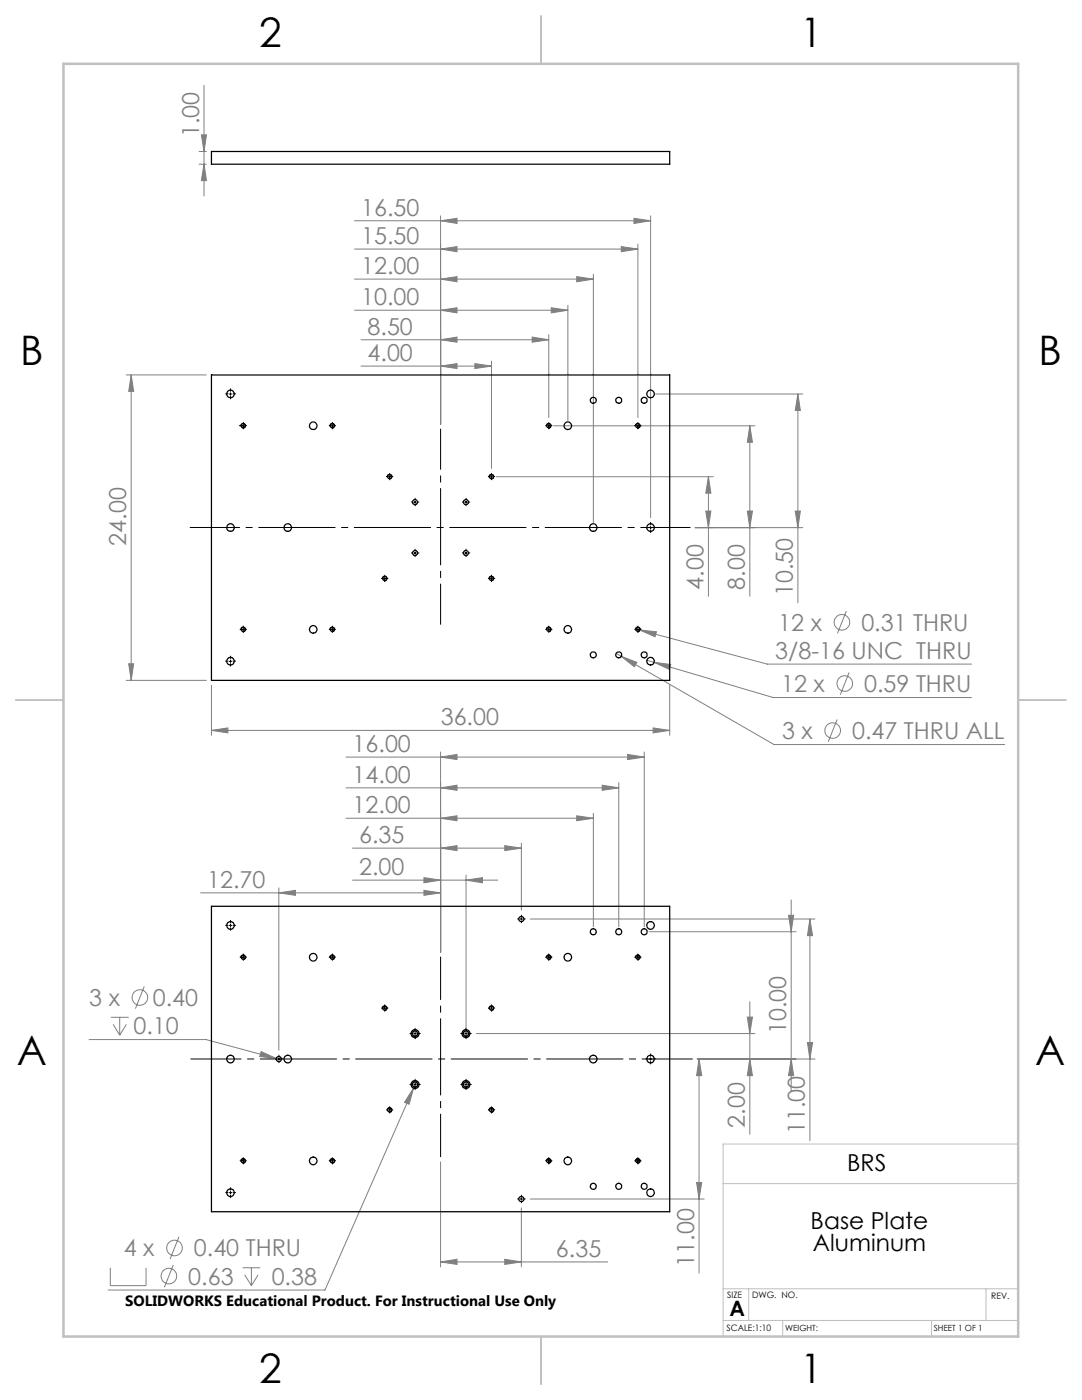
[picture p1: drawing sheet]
<svg xmlns="http://www.w3.org/2000/svg" width="216mm" height="279mm" viewBox="0 0 216 279" stroke-linecap="round" stroke-linejoin="round" font-family="sans-serif">
<g fill="none" stroke="#808080" stroke-width=".2">
<path d="M40.7 17v22.1M39.7 30.2h1.5M39.7 32.8h1.5M40.2 26.9h1l-.5 3.3zM40.7 32.8l.5 3.3h-1zM70.7 49.7h56.6M70.7 55.7h47.7M70.7 44.1h59.1M87.9 55.7l3.3-.5v1zM87.9 44.1l3.3-.5v1zM87.9 49.7l3.3-.5v1zM87.9 43.1v41.6"/>
<path d="M115.1 55.2l3.3 .5-3.3 .5zM118.4 54.7v49.6M124 49.2l3.3 .5-3.3 .5zM126.5 43.6l3.3 .5-3.3 .5zM127.3 48.7v34.6M129.8 43.1v60.2M25.2 74.8h16M26.2 74.8l.5 3.3h-1zM26.2 74.8v61M70.7 61.9h42.6M72 73.1h26.1M72 67.8h37.5"/>
<path d="M87.9 73.1l3.3-.5v1zM87.9 67.8l3.3-.5v1zM87.9 61.9l3.3-.5v1zM94.8 72.6l3.3 .5-3.3 .5zM98.1 72.1v21.4M106.2 67.3l3.3 .5-3.3 .5zM109.5 66.8v16.5M110 61.4l3.3 .5-3.3 .5zM113.3 60.9v23.1M130.8 78.6h29.4M159.2 78.6l.5 3.3h-1zM159.2 78.6v41.7"/>
<path d="M99.1 95.1h43.2M110.5 85h40.1M141.4 95.1l.5 3.3h-1.1zM141.4 95.1v23.9M149.6 85l.5 3.3h-1zM149.6 85v34M138.7 105.3h21.5M140.8 102h1.1l-.5 3.3zM149.1 102h1l-.5 3.3zM158.7 102h1l-.5 3.3zM25.2 135.8h16M25.7 132.5h1l-.5 3.3z"/>
<path d="M42.2 136.8v10M122.9 130.4l1.1 .6M124 131l3.1 1.2-.5 .9zM124 131l30.4 17.6h46.1M126.9 125.5l.7 .2M127.6 125.7l3.4 .4-.3 1zM127.6 125.7l25.5 6.8h40.8M129.1 131.8l1.4 .4M130.5 132.2l3.3 .4-.2 1zM130.5 132.2l23.8 7h39.5M133.6 136.8v10M168.9 122l-1.8 4.4"/>
<path d="M169.4 134.2l-1.7 4.4M42.2 145.8l3.3-.5v1zM42.2 145.8h91.4M69 157.2h54.5M69 151.1h59.6M87.9 157.2l3.3-.5v1zM87.9 151.1l3.3-.5v1zM87.9 150.1v39.9M120.2 156.7l3.3 .5-3.3 .5zM123.5 156.2v28.8M125.2 150.6l3.4 .5-3.4 .5zM128.6 150.1v34.9"/>
<path d="M130.3 145.3l3.3 .5-3.3 .5zM167 143.6l-1.7 4.4M40 178.2h47.9M55.6 178.2l3.3-.5v1zM55.6 177.2v32.4M69 163.3h49.4M70.3 169.3h33.7M70.3 175.6h29M84.6 177.7l3.3 .5-3.3 .5zM84.6 175.2l3.3 .4-3.3 .6zM87.9 169.3l3.3-.5v1zM87.9 163.3l3.3-.5v1z"/>
<path d="M93 175.6l3.3-.4v1zM93 174.7v30.6M100.7 168.8l3.3 .5-3.3 .5zM104 168.3v13.3M115.1 162.8l3.3 .5-3.3 .5zM118.4 162.3v22.7M157.9 179.6v38.1M28.8 196.9l-1.8 4.4M105.8 183.4h56.8M129.5 185.9h29.4M149.6 199.9v26.5M157.3 182.7h1.1l-.5 3.2z"/>
<path d="M161.6 183.4l.5 3.3h-1zM161.6 183.4v44.2M17.8 207.5h23.3l14 3.7M22.1 203h3.6M22.6 204.4l1.3 2.2M23.9 203v3.6M25.2 204.4l-1.3 2.2M52.1 209.9l3 1.3-3.3-.3zM55.1 211.2l1 .3M82.5 217.2l-.9 3.2-.9-.4zM83.1 215.7l-18.3 41.8h-43.2M95 206.3h55.6"/>
<path d="M139.1 211.3h23.5M139.5 211.3l.5 3.4h-1zM139.5 211.3v42.8M149.1 203h1l-.5 3.3zM149.6 211.3l.5 3.4h-1zM157.9 211.3l.5 3.4h-1.1zM161.1 208.1h1l-.5 3.2zM87.9 231.9v20.9M105.8 239.3h34.7M139 236h1l-.5 3.3zM22 253v3.6h7.1v-3.6M34.6 252.4l-1.8 4.5"/>
<path d="M35.7 246.8l-1.8 4.5M48.4 253h3.5M48.8 254.4l1.4 2.2M50.2 253v3.6M51.5 254.4l-1.3 2.2M87.9 251.8l3.3-.5v1zM87.9 251.8h33.3M100.7 251.3l3.3 .5-3.3 .5zM104 241.1v11.7"/>
<circle cx="168" cy="124.2" r="1.56"/>
<circle cx="168.6" cy="136.4" r="1.55"/>
<circle cx="166.2" cy="145.8" r="1.55"/>
<circle cx="27.9" cy="199.1" r="1.56"/>
<circle cx="33.7" cy="254.7" r="1.55"/>
<circle cx="34.8" cy="249.1" r="1.55"/>
</g>
<g fill="none" stroke="#000" stroke-width=".2">
<path d="M45.8 78.6h.4M46 78.4v.5M48.1 85.1a.48 .48 0 0 1 .4-.6 .48 .48 0 0 1 .5 .6 .48 .48 0 0 1-.6 .3M48.3 85h.5M48.5 84.7v.5M65.9 85.1a.48 .48 0 0 1 .4-.6 .48 .48 0 0 1 .5 .6 .48 .48 0 0 1-.6 .3M66.1 85h.5M66.3 84.7v.5M77.3 95.3a.48 .48 0 0 1 .4-.6 .48 .48 0 0 1 .5 .5 .48 .48 0 0 1-.6 .4M77.5 95.1h.5M77.8 94.9v.5M82.8 100v.5"/>
<path d="M93 100v.5M97.6 95.3a.48 .48 0 0 1 .5-.6 .48 .48 0 0 1 .5 .5 .48 .48 0 0 1-.7 .4M97.8 95.1h.5M98.1 94.9v.5M109 85.1a.48 .48 0 0 1 .5-.6 .48 .48 0 0 1 .5 .6 .48 .48 0 0 1-.6 .3M109.3 85h.4M109.5 84.7v.5M126.8 85.1a.48 .48 0 0 1 .5-.6 .48 .48 0 0 1 .5 .6 .48 .48 0 0 1-.7 .3M127 85h.5M127.3 84.7v.5M76.3 115.6a.48 .48 0 0 1 .5-.6 .48 .48 0 0 1 .4 .5 .48 .48 0 0 1-.6 .4M76.5 115.5h.5"/>
<path d="M76.8 115.2v.5M82.6 100.2h.5M82.6 110.4h.5M82.8 110.1v.5M92.7 100.2h.5M92.7 110.4h.5M93 110.1v.5M97.6 115.6a.48 .48 0 0 1 .5-.6 .48 .48 0 0 1 .5 .5 .48 .48 0 0 1-.7 .4M97.8 115.5h.5M98.1 115.2v.5M129.6 105.3h.5M129.8 105.1v.5"/>
<path d="M45.8 132h.4M46 131.7v.5M48.1 125.7a.48 .48 0 0 1 .4-.5 .48 .48 0 0 1 .5 .5 .48 .48 0 0 1-.6 .4M48.3 125.6h.5M48.5 125.4v.5M65.9 125.7a.48 .48 0 0 1 .4-.5 .48 .48 0 0 1 .5 .5 .48 .48 0 0 1-.6 .4M66.1 125.6h.5M66.3 125.4v.5M109 125.7a.48 .48 0 0 1 .5-.5 .48 .48 0 0 1 .5 .5 .48 .48 0 0 1-.6 .4M109.3 125.6h.4M109.5 125.4v.5M126.8 125.7a.48 .48 0 0 1 .5-.5 .48 .48 0 0 1 .5 .5 .48 .48 0 0 1-.7 .4"/>
<path d="M127 125.6h.5M127.3 125.4v.5M45.8 184.7h.4M46 184.4v.5M48.1 191.2a.47 .47 0 0 1 .4-.6 .47 .47 0 0 1 .5 .5 .47 .47 0 0 1-.6 .4M48.3 191h.5M48.5 190.8v.5M65.9 191.2a.47 .47 0 0 1 .4-.6 .47 .47 0 0 1 .5 .5 .47 .47 0 0 1-.6 .4M66.1 191h.5M66.3 190.8v.5M103.8 183.4h.5M104 183.2v.5"/>
<path d="M109 191.2a.47 .47 0 0 1 .4-.6 .47 .47 0 0 1 .6 .5 .47 .47 0 0 1-.6 .4M109.3 191h.4M109.5 190.8v.5M126.8 191.2a.47 .47 0 0 1 .4-.6 .47 .47 0 0 1 .5 .5 .47 .47 0 0 1-.6 .4M127 191h.5M127.3 190.8v.5M55.4 211.3h.5M55.6 211.1v.5M76.3 201.3a.47 .47 0 0 1 .4-.6 .47 .47 0 0 1 .5 .5 .47 .47 0 0 1-.6 .4M76.5 201.2h.5M76.8 200.9v.5M82.6 216.4h.5"/>
<path d="M82.6 206.3h.5M82.8 206v.5M82.8 216.2v.5M92.7 216.4h.5M92.7 206.3h.5M93 206v.5M93 216.2v.5M97.6 201.3a.47 .47 0 0 1 .4-.6 .47 .47 0 0 1 .5 .5 .47 .47 0 0 1-.6 .4M97.8 201.2h.5M98.1 200.9v.5M129.6 211.3h.5M129.8 211.1v.5"/>
<path d="M45.8 238h.4M46 237.8v.5M48.1 231.8a.47 .47 0 0 1 .4-.6 .47 .47 0 0 1 .5 .5 .47 .47 0 0 1-.6 .4M48.3 231.7h.5M48.5 231.4v.5M65.9 231.8a.47 .47 0 0 1 .4-.6 .47 .47 0 0 1 .5 .5 .47 .47 0 0 1-.6 .4M66.1 231.7h.5M66.3 231.4v.5M77.3 221.7a.47 .47 0 0 1 .4-.6 .47 .47 0 0 1 .5 .5 .47 .47 0 0 1-.6 .4M77.5 221.5h.5M77.8 221.3v.5M97.6 221.7a.47 .47 0 0 1 .4-.6 .47 .47 0 0 1 .5 .5 .47 .47 0 0 1-.6 .4"/>
<path d="M97.8 221.5h.5M98.1 221.3v.5M103.8 239.3h.5M104 239v.5M109 231.8a.47 .47 0 0 1 .4-.6 .47 .47 0 0 1 .6 .5 .47 .47 0 0 1-.6 .4M109.3 231.7h.4M109.5 231.4v.5M126.8 231.8a.47 .47 0 0 1 .4-.6 .47 .47 0 0 1 .5 .5 .47 .47 0 0 1-.6 .4M127 231.7h.5M127.3 231.4v.5"/>
</g>
<path d="M87.9 124.6v-39" fill="none" stroke="#000" stroke-width=".2" stroke-dasharray="15.2 1.3 1.3 1.3" stroke-dashoffset="7.2"/>
<path d="M37.9 105.3h99.8" fill="none" stroke="#000" stroke-width=".2" stroke-dasharray="15.2 1.3 1.3 1.3" stroke-dashoffset="5.4"/>
<path d="M138.2 211.3h-100.1" fill="none" stroke="#000" stroke-width=".2" stroke-dasharray="15.2 1.3 1.3 1.3" stroke-dashoffset="5.2"/>
<path d="M87.9 191v39.9" fill="none" stroke="#000" stroke-width=".2" stroke-dasharray="15.2 1.3 1.3 1.3" stroke-dashoffset="6.7"/>
<path d="M144.3 236.2h58.9M203.2 228.3h-58.9v38.4M144.3 257.2h58.9M149.4 257.2v6.3M196.7 257.2v6.3M144.3 263.5h58.9M156.2 263.5v3.2M185.9 263.5v3.2" fill="none" stroke="#c0c0c0" stroke-width=".2"/>
<path d="M108 3.2v9.5M3.1 139.7h9.6M203.2 139.7h9.5M108 266.7v9.6" fill="none" stroke="#c0c0c0" stroke-width=".25"/>
<path d="M12.7 12.7h190.5v254h-190.5z" fill="none" stroke="#c0c0c0" stroke-width=".5"/>
<g fill="none" stroke="#000" stroke-width=".2" stroke-dasharray="15.2 1.3 1.3 1.3">
<path d="M45.5 78.6h-.5M46 78.1v-.5M46 79.1v.5M46.5 78.6h.5M48 85h-.3M48.5 84.5v-.2M48.5 85.5v.1M49 85h.2M65.8 85h-.1M66.3 84.5v-.2M66.3 85.5v.1M66.8 85h.2"/>
<path d="M77.3 95.1h-.2M77.8 94.6v-.1M77.8 95.6v.2M78.3 95.1h.1M82.8 99.7v-.3M93 99.7v-.3M97.6 95.1h-.2M98.1 94.6v-.1M98.1 95.6v.2M98.6 95.1h.1M109 85h-.1M109.5 84.5v-.2"/>
<path d="M109.5 85.5v.1M110 85h.2M126.8 85h-.2M127.3 84.5v-.2M127.3 85.5v.1M127.8 85h.1M76.3 115.4h-.2M76.8 114.9v-.1M76.8 115.9v.2M77.3 115.4h.1M82.3 100.2h-.2M82.3 110.4h-.2"/>
<path d="M82.8 100.7v.2M82.8 109.9v-.3M82.8 110.9v.2M83.3 100.2h.3M83.3 110.4h.3M92.5 100.2h-.3M92.5 110.4h-.3M93 100.7v.2M93 109.9v-.3M93 110.9v.2M93.5 100.2h.3M93.5 110.4h.3"/>
<path d="M97.6 115.4h-.2M98.1 114.9v-.1M98.1 115.9v.2M98.6 115.4h.1M129.3 105.3h-.5M129.8 104.8v-.5M129.8 105.8v.5M130.3 105.3h.5M45.5 131.9h-.5M46 131.4v-.5M46 132.4v.5M46.5 131.9h.5"/>
<path d="M48 125.6h-.1M48.5 125.1v-.2M48.5 126.1v.1M49 125.6h.2M65.8 125.6h-.1M66.3 125.1v-.2M66.3 126.1v.1M66.8 125.6h.2M109 125.6h-.1M109.5 125.1v-.2M109.5 126.1v.1M110 125.6h.2"/>
<path d="M126.8 125.6h-.2M127.3 125.1v-.2M127.3 126.1v.1M127.8 125.6h.1M45.5 184.7h-.5M46 184.2v-.5M46 185.2v.5M46.5 184.7h.5M48 191h-.1M48.5 190.5v-.1M48.5 191.5v.2M49 191h.2"/>
<path d="M65.8 191h-.1M66.3 190.5v-.1M66.3 191.5v.2M66.8 191h.2M103.5 183.4h-.2M104 182.9v-.3M104 183.9v.3M104.5 183.4h.3M109 191h-.1M109.5 190.5v-.1M109.5 191.5v.2M110 191h.2"/>
<path d="M126.8 191h-.2M127.3 190.5v-.1M127.3 191.5v.2M127.8 191h.1M55.2 211.3h-.3M55.7 210.8v-.2M55.7 211.8v.3M56.2 211.3h.2M76.3 201.2h-.2M76.8 200.7v-.2M76.8 201.7v.1M77.3 201.2h.1"/>
<path d="M82.3 216.4h-.5M82.3 206.3h-.5M82.8 215.9v-.5M82.8 216.9v.6M82.8 205.8v-.6M82.8 206.8v.5M83.3 216.4h.6M83.3 206.3h.6M92.5 216.4h-.5M92.5 206.3h-.5M93 215.9v-.5M93 216.9v.6"/>
<path d="M93 205.8v-.6M93 206.8v.5M93.5 216.4h.5M93.5 206.3h.5M97.6 201.2h-.2M98.1 200.7v-.2M98.1 201.7v.1M98.6 201.2h.1M129.3 211.3h-.5M129.8 210.8v-.5M129.8 211.8v.5M130.3 211.3h.5"/>
<path d="M45.5 238h-.5M46 237.5v-.5M46 238.5v.5M46.5 238h.5M48 231.7h-.1M48.5 231.2v-.2M48.5 232.2v.1M49 231.7h.2M65.8 231.7h-.1M66.3 231.2v-.2M66.3 232.2v.1M66.8 231.7h.2"/>
<path d="M77.3 221.5h-.2M77.8 221v-.1M77.8 222v.1M78.3 221.5h.1M97.6 221.5h-.2M98.1 221v-.1M98.1 222v.1M98.6 221.5h.1M103.5 239.3h-.2M104 238.8v-.3M104 239.8v.2M104.5 239.3h.3"/>
<path d="M109 231.7h-.1M109.5 231.2v-.2M109.5 232.2v.1M110 231.7h.2M126.8 231.7h-.2M127.3 231.2v-.2M127.3 232.2v.1M127.8 231.7h.1"/>
</g>
<g fill="#808080">
<path d="M115.1 55.2l3.3 .5-3.3 .5zM87.9 55.7l3.3-.5v1zM126.5 43.6l3.3 .5-3.3 .5zM87.9 44.1l3.3-.5v1zM100.7 168.8l3.3 .5-3.3 .5zM87.9 169.3l3.3-.5v1zM93 175.6l3.3-.4v1zM84.6 175.2l3.3 .4-3.3 .6z"/>
<path d="M42.2 145.8l3.3-.5v1zM130.3 145.3l3.3 .5-3.3 .5zM87.9 73.1l3.3-.5v1zM94.8 72.6l3.3 .5-3.3 .5zM87.9 67.8l3.3-.5v1zM106.2 67.3l3.3 .5-3.3 .5zM87.9 61.9l3.3-.5v1zM110 61.4l3.3 .5-3.3 .5zM87.9 49.7l3.3-.5v1zM124 49.2l3.3 .5-3.3 .5zM130.5 132.2l3.1 1.4 .2-1zM127.6 125.7l3.1 1.4 .3-1zM124 131l2.6 2.1 .5-.9zM52.1 209.9l-.3 1 3.3 .3zM55.6 178.2l3.3-.5v1zM84.6 177.7l3.3 .5-3.3 .5zM87.9 251.8l3.3-.5v1zM100.7 251.3l3.3 .5-3.3 .5zM82.5 217.2l-1.8 2.8 .9 .4zM87.9 163.3l3.3-.5v1zM115.1 162.8l3.3 .5-3.3 .5zM87.9 157.2l3.3-.5v1zM120.2 156.7l3.3 .5-3.3 .5zM87.9 151.1l3.3-.5v1zM125.2 150.6l3.4 .5-3.4 .5z"/>
<path d="M149.1 102h1l-.5 3.3zM149.6 85l.5 3.3h-1zM158.7 102h1l-.5 3.3zM159.2 78.6l.5 3.3h-1zM161.1 208.1h1l-.5 3.2zM161.6 183.4l.5 3.3h-1zM157.9 211.3l.5 3.4h-1.1zM157.3 182.7h1.1l-.5 3.2z"/>
<path d="M26.2 74.8l.5 3.3h-1zM25.7 132.5h1l-.5 3.3zM141.4 95.1l.5 3.3h-1.1zM140.8 102h1.1l-.5 3.3zM40.2 26.9h1l-.5 3.3zM40.7 32.8l.5 3.3h-1zM149.1 203h1l-.5 3.3zM149.6 211.3l.5 3.4h-1zM139.5 211.3l.5 3.4h-1zM139 236h1l-.5 3.3z"/>
</g>
<g fill="none" stroke="#000" stroke-width=".25">
<path d="M42.2 30.2h91.4v2.6h-91.4zM42.2 74.8h91.4v61h-91.4zM42.2 180.9h91.4v60.9h-91.4z"/>
<circle cx="46" cy="78.6" r=".74"/>
<circle cx="118.4" cy="79.9" r=".59"/>
<circle cx="123.5" cy="79.9" r=".59"/>
<circle cx="128.6" cy="79.9" r=".59"/>
<circle cx="129.8" cy="78.6" r=".74"/>
<circle cx="48.5" cy="85" r=".39"/>
<circle cx="62.5" cy="85" r=".74"/>
<circle cx="66.3" cy="85" r=".39"/>
<circle cx="77.7" cy="95.1" r=".39"/>
<circle cx="98.1" cy="95.1" r=".39"/>
<circle cx="109.5" cy="85" r=".39"/>
<circle cx="113.3" cy="85" r=".74"/>
<circle cx="127.3" cy="85" r=".39"/>
<circle cx="46" cy="105.3" r=".74"/>
<circle cx="57.4" cy="105.3" r=".74"/>
<circle cx="76.8" cy="115.4" r=".4"/>
<circle cx="82.8" cy="110.4" r=".51"/>
<circle cx="82.8" cy="100.2" r=".51"/>
<circle cx="93" cy="110.4" r=".51"/>
<circle cx="93" cy="100.2" r=".51"/>
<circle cx="98.1" cy="115.5" r=".39"/>
<circle cx="118.4" cy="105.3" r=".74"/>
<circle cx="129.8" cy="105.3" r=".74"/>
<circle cx="46" cy="132" r=".74"/>
<circle cx="48.5" cy="125.6" r=".39"/>
<circle cx="62.5" cy="125.6" r=".74"/>
<circle cx="66.3" cy="125.6" r=".39"/>
<circle cx="109.5" cy="125.6" r=".39"/>
<circle cx="113.3" cy="125.6" r=".74"/>
<circle cx="118.4" cy="130.7" r=".59"/>
<circle cx="123.5" cy="130.7" r=".59"/>
<circle cx="127.3" cy="125.6" r=".39"/>
<circle cx="128.6" cy="130.7" r=".59"/>
<circle cx="129.8" cy="132" r=".74"/>
<circle cx="46" cy="184.7" r=".74"/>
<circle cx="48.5" cy="191" r=".39"/>
<circle cx="62.5" cy="191" r=".74"/>
<circle cx="66.3" cy="191" r=".39"/>
<circle cx="104" cy="183.4" r=".51"/>
<circle cx="109.5" cy="191" r=".39"/>
<circle cx="113.3" cy="191" r=".74"/>
<circle cx="118.4" cy="185.9" r=".6"/>
<circle cx="123.5" cy="185.9" r=".6"/>
<circle cx="127.3" cy="191" r=".39"/>
<circle cx="128.5" cy="185.9" r=".6"/>
<circle cx="129.8" cy="184.7" r=".74"/>
<circle cx="46" cy="211.4" r=".74"/>
<circle cx="55.6" cy="211.4" r=".52"/>
<circle cx="57.4" cy="211.4" r=".74"/>
<circle cx="76.8" cy="201.2" r=".4"/>
<circle cx="82.8" cy="206.3" r=".51"/>
<circle cx="82.8" cy="216.4" r=".51"/>
<circle cx="82.8" cy="216.4" r=".8"/>
<circle cx="82.8" cy="206.3" r=".8"/>
<circle cx="93" cy="216.4" r=".51"/>
<circle cx="93" cy="206.3" r=".51"/>
<circle cx="93" cy="216.4" r=".8"/>
<circle cx="93" cy="206.3" r=".8"/>
<circle cx="98.1" cy="201.2" r=".39"/>
<circle cx="118.4" cy="211.4" r=".74"/>
<circle cx="129.8" cy="211.4" r=".74"/>
<circle cx="46" cy="238" r=".74"/>
<circle cx="48.5" cy="231.7" r=".39"/>
<circle cx="62.5" cy="231.7" r=".74"/>
<circle cx="66.3" cy="231.7" r=".39"/>
<circle cx="77.7" cy="221.5" r=".39"/>
<circle cx="98.1" cy="221.5" r=".39"/>
<circle cx="104" cy="239.3" r=".51"/>
<circle cx="109.5" cy="231.7" r=".39"/>
<circle cx="113.3" cy="231.7" r=".74"/>
<circle cx="118.4" cy="236.7" r=".6"/>
<circle cx="123.5" cy="236.7" r=".6"/>
<circle cx="127.3" cy="231.7" r=".39"/>
<circle cx="128.5" cy="236.7" r=".6"/>
<circle cx="129.8" cy="238" r=".74"/>
</g>
<g font-size="8.1">
<text x="51.7" y="9.3">2</text>
<text x="159.7" y="9.3">1</text>
<text x="4" y="72.8">B</text>
<text x="207.2" y="72.8">B</text>
<text x="3.3" y="212.5">A</text>
<text x="206.5" y="212.5">A</text>
<text x="51.7" y="276">2</text>
<text x="159.7" y="276">1</text>
</g>
<g font-size="4.7" fill="#808080">
<text x="39.7" y="27.4" transform="rotate(-90 39.7 27.4)">1.00</text>
<text x="72" y="43">16.50</text>
<text x="72" y="48.7">15.50</text>
<text x="72" y="54.7">12.00</text>
<text x="72" y="60.9">10.00</text>
<text x="73.3" y="66.8">8.50</text>
<text x="73.3" y="72">4.00</text>
<text x="25.2" y="108.9" transform="rotate(-90 25.2 108.9)">24.00</text>
<text x="140.3" y="117.7" transform="rotate(-90 140.3 117.7)">4.00</text>
<text x="148.6" y="117.7" transform="rotate(-90 148.6 117.7)">8.00</text>
<text x="158.2" y="119" transform="rotate(-90 158.2 119)">10.50</text>
<text x="155.3" y="125.9">12 x</text>
<text x="171.9" y="125.9">0.31 THRU</text>
<text x="154.7" y="131.5">3/8-16 UNC THRU</text>
<text x="155.9" y="138.1">12 x</text>
<text x="172.4" y="138.1">0.59 THRU</text>
<text x="87.9" y="144.7">36.00</text>
<text x="156" y="147.5">3 x</text>
<text x="170" y="147.5">0.47 THRU ALL</text>
<text x="70.4" y="150">16.00</text>
<text x="70.4" y="156.2">14.00</text>
<text x="70.4" y="162.3">12.00</text>
<text x="71.7" y="168.2">6.35</text>
<text x="41.4" y="177.2">12.70</text>
<text x="71.7" y="174.6">2.00</text>
<text x="17.8" y="200.8">3 x</text>
<text x="30.5" y="200.8">0.40</text>
<text x="26.6" y="206.4">0.10</text>
<text x="156.9" y="206.4" transform="rotate(-90 156.9 206.4)">10.00</text>
<text x="148.6" y="225.1" transform="rotate(-90 148.6 225.1)">2.00</text>
<text x="160.6" y="226.4" transform="rotate(-90 160.6 226.4)">11.00</text>
<text x="24.7" y="250.8">4 x</text>
<text x="38.7" y="250.8">0.40 THRU</text>
<text x="110.9" y="250.8">6.35</text>
<text x="37.6" y="256.4">0.63</text>
<text x="54.2" y="256.4">0.38</text>
<text x="138.5" y="252.8" transform="rotate(-90 138.5 252.8)">11.00</text>
</g>
<g font-size="4.7">
<text x="169" y="233.7">BRS</text>
<text x="161.8" y="245.2">Base Plate</text>
<text x="162.2" y="249.7">Aluminum</text>
</g>
<text font-size="4.2" x="145.6" y="262.7">A</text>
<text font-size="3" x="25" y="260.7">SOLIDWORKS Educational Product. For Instructional Use Only</text>
<g font-size="1.8">
<text x="145.1" y="259">SIZE</text>
<text x="150.1" y="259.1">DWG. NO.</text>
<text x="197.8" y="259.2">REV.</text>
<text x="145" y="265.7">SCALE:1:10</text>
</g>
<g font-size="1.7">
<text x="156.7" y="265.7">WEIGHT:</text>
<text x="186.3" y="265.7">SHEET 1 OF 1</text>
</g>
</svg>
